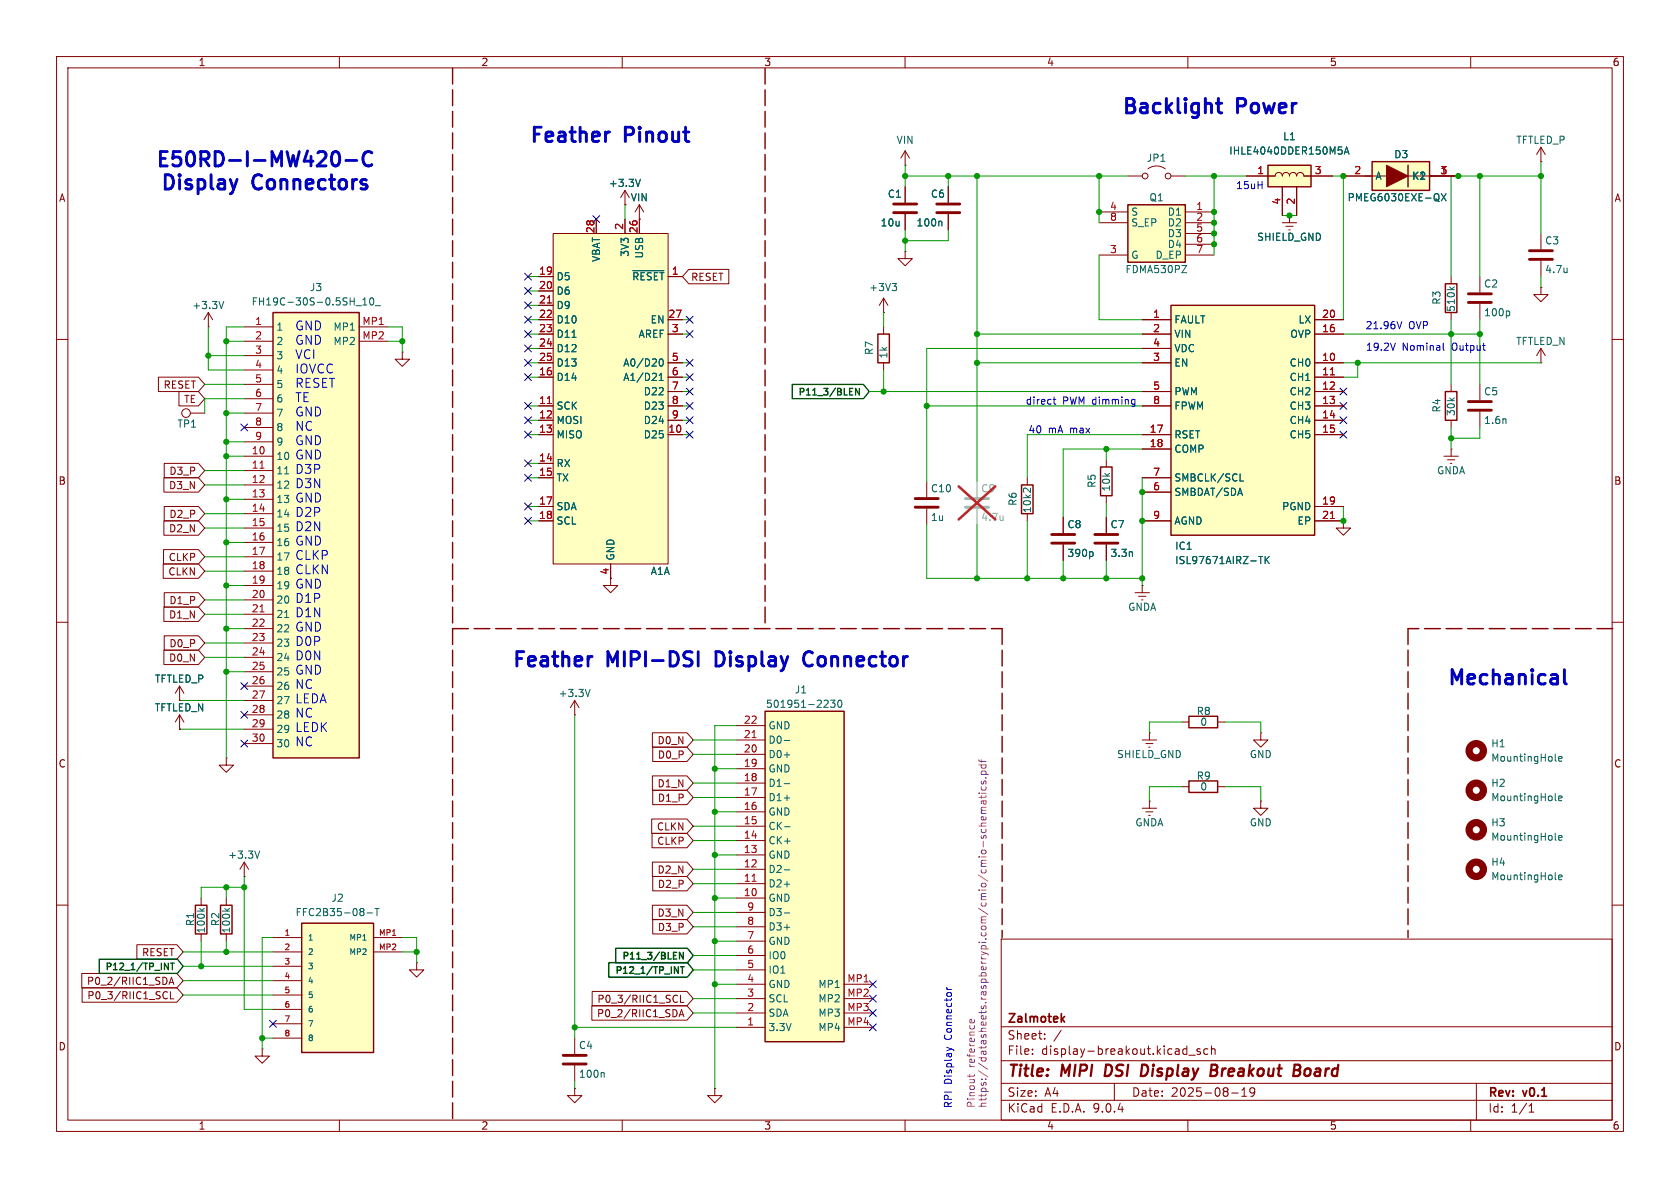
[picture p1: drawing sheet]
<svg xmlns="http://www.w3.org/2000/svg" width="297mm" height="210mm" viewBox="0 0 297 210" stroke-linecap="round" stroke-linejoin="round" font-family="sans-serif">
<g fill="none" stroke="#840000" stroke-width=".18">
<path d="M10 10h277v190h-277zM12 12h273v186h-273zM60 10v2M110 10v2M160 10v2M210 10v2M260 10v2M113 38.7h.1M113 36.2l-.7 1.3M113 36.2l.8 1.3M113 36.2v2.5M10 60h2"/>
<path d="M256.5 79.4h.1M256.5 79.4v1.2M285 60h2M181.6 84.5v1.2M181.6 90.8v1.3M255.3 80.6h2.5M255.9 81.3h1.3M256.4 81.9h.3M10 110h2M285 110h2M10 160h2M177 166h108v32h-108z"/>
<path d="M285 160h2M60 198v2M101.6 192.4v1.3h1.3l-1.3 1.2-1.3-1.2h1.3M101.6 192.4h.1M101.6 183.5v2.8M101.6 188.3v2.8M110 198v2M126.4 192.4v1.3h1.2l-1.2 1.2-1.3-1.2h1.3M126.4 192.4h.1M160 198v2M177 194.5h108M177 191.5h108"/>
<path d="M177 187.5h108M177 181.5h108M182.5 186.3v.1M182.5 185.5v.1M184.7 183.6v.1M184.7 182.8v.1M187.6 182.1l-1.3 2M197 191.5v3M210 198v2M210.2 186.5h1.1M212.2 185.5l-.4-.1-.2 .2 .1 .2 .5 .2v.3h-.6M213.5 185.5l-.4-.1-.3 .3v.4l.2 .2h.5"/>
<path d="M214.2 185.5l.2-.1 .3 .1 .1 .9M214.2 184.9v1.5M217.7 193.2h1.2M219.5 193.8h.9M219.5 192.7l.5-.4v1.5M221.8 192.9l-.3 .3h-.3l-.2-.3 .1-.5 .4-.1 .2 .1a.99 .99 0 0 1-.3 1.4h-.3M260 198v2M261 191.5v6.5M270.3 196.6h.9M270.3 195.5l.4-.4v1.5"/>
</g>
<path d="M195.6 188.2l-.3 2h.5M201.9 188.2l.8 .1M202.7 189.9l-.5 .3h-.5M214.1 189.2h.7M214.2 188.2h.7a.49 .49 0 0 1 .3 .5 .49 .49 0 0 1-.4 .5M214.8 189.2l.2 .1a.58 .58 0 0 1-.3 .9h-.7M229.7 189.3a.53 .53 0 0 1 0 .7M229.7 188.3a.46 .46 0 0 1-.1 .8M231.4 188.9a.62 .62 0 0 0-.7 .4v.7l.2 .2h.3" fill="none" stroke="#840000" stroke-width=".4"/>
<path d="M188.2 179.7l-.6 .6M187.8 180.1l.4 .6" fill="none" stroke="#840000" stroke-width=".3"/>
<path d="M180.6 85.7h2v5.1h-2z" fill="none" stroke="#840000" stroke-width=".25"/>
<path d="M182.2 86.3v.8l-.7-.8h-.3l-.3 .2M106.6 189.6l.2 .2v.6" fill="none" stroke="#006464" stroke-width=".18"/>
<path d="M99.6 186.6h4M99.6 188.1h4" fill="none" stroke="#840000" stroke-width=".51"/>
<path d="M170.7 88.1h4.1M170.7 89.7h4.1" fill="none" stroke="#a1a1a1" stroke-width=".51"/>
<path d="M172.7 85.1v2.8M172.7 89.9v2.8" fill="none" stroke="#a1a1a1" stroke-width=".18"/>
<path d="M177.3 91.2v.8M177.3 91.9v.1" fill="none" stroke="#989898" stroke-width=".18"/>
<path d="M169.5 86l6.5 5.8M176 86l-6.5 5.8" fill="none" stroke="#e12e31" stroke-width=".46"/>
<path d="M135.3 125.7h13.9v58.5h-13.9z" fill="#ffffc2"/>
<path d="M135.3 125.7h13.9v58.5h-13.9z" fill="none" stroke="#840000" stroke-width=".25"/>
<g fill="none" stroke="#840000" stroke-width=".18">
<path d="M110.5 36.2h.1M110.5 33.7l-.8 1.2M110.5 33.7l.8 1.2M110.5 33.7v2.5M36.8 57.8h.1M36.8 55.2l-.7 1.3M36.8 55.2l.8 1.3M36.8 55.2v2.6M195.6 91.4v2.8M195.6 96.3v2.8M237.5 92.1v1.2h1.3l-1.3 1.3-1.3-1.3h1.3M237.5 92.1h.1"/>
<path d="M130.2 138.4h5.1M130.2 135.9h5.1M130.2 133.4h5.1M130.2 130.8h5.1M130.2 128.3h5.1M43.2 154.9h.1M43.2 152.4l-.8 1.3M43.2 152.4l.7 1.3M43.2 152.4v2.5M130.2 158.8h5.1M130.2 156.2h5.1M130.2 153.7h5.1"/>
<path d="M130.2 151.1h5.1M130.2 148.6h5.1M130.2 146.1h5.1M130.2 143.5h5.1M130.2 141h5.1M73.7 170.2v1.3h1.2l-1.2 1.2-1.3-1.2h1.3M73.7 170.2h.1M130.2 179.1h5.1M130.2 176.5h5.1M130.2 174h5.1M130.2 171.5h5.1M130.2 168.9h5.1"/>
<path d="M130.2 166.4h5.1M130.2 163.8h5.1M130.2 161.3h5.1M149.2 179.1h5.1M149.2 176.5h5.1M149.2 174h5.1M130.2 181.6h5.1M149.2 181.6h5.1"/>
</g>
<g fill="none" stroke="#006464" stroke-width=".18">
<path d="M113.2 31.7l-.4 1.3M39.6 53.3l-.5 1.3M200.1 97.6l.1 .8M138.6 138.5h1M138.6 133.4h1M138.6 130.9h1M146.2 123.8l.2 .2v.3l-.8 .7h.8M146.8 123.8h.8l-.4 .5 .4 .1v.5l-.2 .1-.6-.1M148.2 123.9l.2-.1a.68 .68 0 0 1 .4 .6 .68 .68 0 0 1-.4 .6l-.2-.1-.1-.3zM274.9 134.4l.2 .2M275.5 134.1l.7-.1-.1-.2-.4-.1-.2 .2 .1 .6h.5M45.9 150.4l-.4 1.3"/>
<path d="M138.6 156.3h1M138.6 153.8h1M138.6 141.1h1M138.7 146.1h1M274.9 148.4l.2 .1M274.9 141.4l.2 .1M275.5 148.1l.7-.1-.1-.3h-.4l-.2 .2 .1 .6h.5M275.5 141.1l.7-.1-.1-.2-.4-.1-.2 .2 .1 .6h.5M138.6 163.9h1M138.6 161.4h1"/>
</g>
<path d="M133 130.4h.7M133 155.8h.7" fill="none" stroke="#a90000" stroke-width=".18"/>
<path d="M193.5 94.5h4.1M193.5 96h4.1" fill="none" stroke="#840000" stroke-width=".51"/>
<g fill="none" stroke="#840000" stroke-width="1.3">
<circle cx="261" cy="139.7" r="1.27"/>
<circle cx="261" cy="132.7" r="1.27"/>
<circle cx="261" cy="146.7" r="1.27"/>
</g>
<path d="M207 54h25.4v40.6h-25.4z" fill="#ffffc2"/>
<path d="M207 54h25.4v40.6h-25.4z" fill="none" stroke="#840000" stroke-width=".25"/>
<g fill="none" stroke="#840000" stroke-width=".18">
<path d="M160 29.2h.1M160 26.7l-.7 1.2M160 26.7l.8 1.2M160 26.7v2.5M167.6 33v2.8M167.6 37.8v2.8M201.9 56.5h5.1M201.9 59.1h5.1M232.4 56.5h5.1M232.4 59.1h5.1M201.9 61.6h5.1M201.9 64.1h5.1"/>
<path d="M201.9 69.2h5.1M201.9 71.8h5.1M201.9 76.8h5.1M201.9 79.4h5.1M232.4 64.1h5.1M232.4 69.2h5.1M232.4 71.8h5.1M232.4 76.8h5.1M232.4 66.7h5.1M232.4 74.3h5.1M201.9 84.5h5.1M201.9 87h5.1"/>
<path d="M201.9 92.1h5.1M232.4 92.1h5.1M232.4 89.5h5.1M31.7 123.8h.1M31.7 121.3l-.7 1.3M31.7 121.3l.8 1.3M31.7 121.3v2.5"/>
</g>
<path d="M166.3 39.1l.2 .2v.6M219.2 85h.6M219.2 86.3l.5 1.3M222.5 98.4h.7M222.9 98.4v1.2M223.7 98.4v1.2M223.8 98.9l.6 .7M224.4 98.4l-.7 .7" fill="none" stroke="#006464" stroke-width=".18"/>
<path d="M235.2 66.3h.7M235.2 91.7h.7" fill="none" stroke="#a90000" stroke-width=".18"/>
<path d="M165.6 36.1h4.1M165.6 37.6h4.1" fill="none" stroke="#840000" stroke-width=".51"/>
<path d="M199.4 36.2h10.1v10.2h-10.1z" fill="#ffffc2"/>
<path d="M199.4 36.2h10.1v10.2h-10.1z" fill="none" stroke="#840000" stroke-width=".25"/>
<g fill="none" stroke="#840000" stroke-width=".18">
<path d="M194.3 37.5h5.1M194.3 39.4h5.1M199.4 31.1h2.5M202.9 29.8a2.54 2.54 0 0 1 3.1 0M207 31.1h2.5M209.5 37.5h5.1M209.5 39.4h5.1M226.7 39.4h2.5M228 38.1h.1M228 38.1v1.3M194.3 45.1h5.1M209.5 45.1h5.1"/>
<path d="M209.5 41.3h5.1M209.5 43.2h5.1M227.3 40h1.3M227.8 40.6h.3M31.7 128.9h.1M31.7 126.4l-.7 1.2M31.7 126.4l.8 1.2M31.7 126.4v2.5"/>
<circle cx="202.4" cy="31.1" r=".51"/>
<circle cx="206.5" cy="31.1" r=".51"/>
</g>
<path d="M208.9 46.9h.9l-.9 1.3h.9" fill="none" stroke="#006464" stroke-width=".18"/>
<path d="M224.2 29.2h7.6v3.8h-7.6z" fill="#ffffc2"/>
<g fill="none" stroke="#840000" stroke-width=".18">
<path d="M160 33v2.8M160 37.8v2.8M220.3 31.1h5.1a.64 .64 0 0 1 .7-.6 .64 .64 0 0 1 .6 .6 .64 .64 0 0 1 .6-.6 .64 .64 0 0 1 .7 .6 .64 .64 0 0 1 .6-.6 .64 .64 0 0 1 .6 .6 .64 .64 0 0 1 .7-.6 .64 .64 0 0 1 .6 .6M226.7 33v5.1M229.2 33v5.1M230.5 31.1h5.1M156.2 55.2h.1M156.2 52.7l-.8 1.3M156.2 52.7l.8 1.3M156.2 52.7v2.5M160 44.5v1.2h1.3l-1.3 1.3-1.3-1.3h1.3M160 44.5h.1"/>
<path d="M71.1 62.2v1.3h1.3l-1.3 1.3-1.3-1.3h1.3M71.1 62.2h.1M163.8 85.1v2.8M163.8 89.9v2.8M188 91.4v2.8M188 96.3v2.8"/>
</g>
<path d="M224.2 29.2h7.6v3.8h-7.6z" fill="none" stroke="#840000" stroke-width=".25"/>
<path d="M237.6 27.2l.5-1.2 .4 1.2M237.8 26.9h.6M157.7 50.1h.8l-.4 .5M158.3 50.6l.2 .2v.3l-.2 .3M193 97.5l.2 .3v.3l-.2 .3M274.9 155.3l.2 .2M275.5 155.1l.7-.1-.1-.3h-.4l-.2 .2 .1 .6h.5" fill="none" stroke="#006464" stroke-width=".18"/>
<circle cx="261" cy="153.7" r="1.27" fill="none" stroke="#840000" stroke-width="1.3"/>
<path d="M158 36.1h4.1M158 37.6h4.1M161.8 88.1h4.1M161.8 89.7h4.1M185.9 94.5h4.1M185.9 96h4.1" fill="none" stroke="#840000" stroke-width=".51"/>
<path d="M48.3 55.2h15.2v78.8h-15.2z" fill="#ffffc2"/>
<path d="M48.3 55.2h15.2v78.8h-15.2zM155.2 59.1h2v5h-2zM255.5 69.2h2.1v5.1h-2.1zM194.6 82.6h2v5h-2zM34.5 160h2.1v5.1h-2.1zM39 160h2v5.1h-2z" fill="none" stroke="#840000" stroke-width=".25"/>
<g fill="none" stroke="#840000" stroke-width=".18">
<path d="M43.2 57.8h5.1M63.5 57.8h5.1M156.2 57.8v1.3M43.2 60.3h5.1M43.2 62.9h5.1M43.2 65.4h5.1M43.2 67.9h5.1M43.2 70.5h5.1M43.2 73h5.1M43.2 75.6h5.1M43.2 78.1h5.1M63.5 60.3h5.1"/>
<path d="M156.2 64.1v1.3M256.5 67.9v1.3M256.5 74.3v1.3M261.6 67.9v2.8M261.6 72.8v2.8M43.2 80.6h5.1M43.2 83.2h5.1M43.2 85.7h5.1M43.2 88.3h5.1M43.2 90.8h5.1M43.2 93.3h5.1M43.2 95.9h5.1"/>
<path d="M43.2 98.4h5.1M195.6 81.3v1.3M195.6 87.6v1.3M43.2 101h5.1M43.2 103.5h5.1M43.2 106h5.1M43.2 108.6h5.1M43.2 111.1h5.1M43.2 113.7h5.1M43.2 116.2h5.1M43.2 118.7h5.1M107.9 102.2v1.3h1.3l-1.3 1.3-1.2-1.3h1.2"/>
<path d="M200.7 104.8h2.5M201.3 105.4h1.3M201.8 106h.3M201.9 103.5h.1M201.9 103.5v1.3M40 134v1.3h1.3l-1.3 1.2-1.3-1.2h1.3M40 134h.1M43.2 121.3h5.1M43.2 123.8h5.1M43.2 126.4h5.1M43.2 128.9h5.1M43.2 131.4h5.1"/>
<path d="M101.6 126.4h.1M101.6 123.8l-.8 1.3M101.6 123.8l.8 1.3M101.6 123.8v2.6M35.6 158.8v1.2M40 158.8v1.2M35.6 165.1v1.3M40 165.1v1.3"/>
</g>
<g fill="none" stroke="#006464" stroke-width=".18">
<path d="M62.9 54h1M64.1 53.9h.8M64.1 53l.4-.4v1.3M65.5 52.7l.1-.1a.68 .68 0 0 1 .5 .7 .68 .68 0 0 1-.5 .6 .84 .84 0 0 1-.1-1.2zM66.3 54h1M266.2 74.1v.8M50.3 83.8h.7M50.3 109.2h.7M104.3 121.9l-.4 1.2M35.3 160.6l.5 .5M36.1 160.6l-.4 .3M39.7 160.6l.5 .5"/>
<path d="M40.6 160.6l-.5 .3"/>
</g>
<path d="M46 82.8h.7M46 108.2h.7" fill="none" stroke="#a90000" stroke-width=".18"/>
<path d="M259.6 71h4.1M259.6 72.5h4.1" fill="none" stroke="#840000" stroke-width=".51"/>
<path d="M53.3 163.2h12.7v22.9h-12.7z" fill="#ffffc2"/>
<path d="M53.3 163.2h12.7v22.9h-12.7z" fill="none" stroke="#840000" stroke-width=".25"/>
<g fill="none" stroke="#840000" stroke-width=".18">
<path d="M272.4 28.6h.1M272.4 26l-.7 1.3M272.4 26l.8 1.3M272.4 26v2.6M33.7 73h2.5M48.3 165.7h5M48.3 168.3h5M48.3 170.8h5M48.3 173.4h5M48.3 175.9h5M48.3 178.4h5M66 165.7h5.1"/>
<path d="M66 168.3h5.1M48.3 181h5M48.3 183.5h5"/>
<circle cx="32.9" cy="73" r=".76"/>
</g>
<path d="M64.9 161.4h1M66.3 160.6h.7M66.6 160.6v1.3" fill="none" stroke="#006464" stroke-width=".18"/>
<path d="M97.8 41.3h20.3v58.4h-20.3z" fill="#ffffc2"/>
<g fill="none" stroke="#840000" stroke-width=".18">
<path d="M105.4 38.7v2.6M110.5 38.7v2.6M113 38.7v2.6M95.2 48.9h2.6M95.2 51.4h2.6M95.2 54h2.6M95.2 56.5h2.6M95.2 59.1h2.6M97.8 41.3h20.3v58.4h-20.3zM118.1 48.9h2.5M118.1 56.5h2.5M118.1 59.1h2.5"/>
<path d="M256.5 48.9v1.3M256.5 55.2v1.3M95.2 61.6h2.6M95.2 64.1h2.6M95.2 66.7h2.6M95.2 71.8h2.6M95.2 74.3h2.6M95.2 76.8h2.6M118.1 64.1h2.5M118.1 66.7h2.5M118.1 71.8h2.5M118.1 74.3h2.5"/>
<path d="M118.1 76.8h2.5M118.1 69.2h2.5M95.2 81.9h2.6M95.2 84.5h2.6M95.2 89.5h2.6M95.2 92.1h2.6M107.9 99.7v2.5"/>
</g>
<path d="M96.8 53.6h.7M96.8 71.3h.7" fill="none" stroke="#a90000" stroke-width=".18"/>
<path d="M101.1 59.6h.7M111.9 47.9h5.5M256.3 50.7l.5 .5M257.1 50.7l-.5 .4M116.5 67.3h.8M116.5 66.3l.4-.3v1.3M116.7 63.6l.1-.2a.68 .68 0 0 1 .5 .7 .68 .68 0 0 1-.5 .6l-.1-.1-.2-.4z" fill="none" stroke="#006464" stroke-width=".18"/>
<path d="M255.5 50.2h2.1v5h-2.1z" fill="none" stroke="#840000" stroke-width=".25"/>
<path d="M242.6 28.6h10.1v5.1h-10.1z" fill="#ffffc2"/>
<g fill="none" stroke="#840000" stroke-width=".18">
<path d="M105.4 38.7v2.6M110.5 36.2h.1M110.5 38.7v2.6M113 38.7h.1M113 38.7v2.6M160 33v2.8M160 37.8v2.8M167.6 33v2.8M167.6 37.8v2.8M220.3 31.1h5.1M226.7 33v5.1M228 38.1h.1"/>
<path d="M229.2 33v5.1M230.5 31.1h5.1M237.5 31.1h20.3M95.2 56.5h2.6M95.2 59.1h2.6M95.2 48.9h2.6M95.2 51.4h2.6M95.2 54h2.6M118.1 56.5h2.5M118.1 59.1h2.5M118.1 48.9h2.5M121.8 47.6h7v2.6h-7l-1.2-1.3z"/>
<path d="M201.9 56.5h5.1M201.9 59.1h5.1M232.4 56.5h5.1M232.4 59.1h5.1M261.6 48.9v2.8M261.6 53.7v2.8M272.4 50.8v1.3h1.3l-1.3 1.2-1.3-1.2h1.3M272.4 50.8h.1M272.4 41.3v2.8M272.4 46.1v2.8M28 66.7h7.1l1.1 1.2-1.1 1.3h-7.1zM31.6 69.2h3.5l1.1 1.3-1.1 1.3h-3.5z"/>
<path d="M95.2 61.6h2.6M95.2 64.1h2.6M95.2 71.8h2.6M95.2 76.8h2.6M95.2 66.7h2.6M95.2 74.3h2.6M118.1 64.1h2.5M118.1 69.2h2.5M118.1 71.8h2.5M118.1 76.8h2.5M118.1 66.7h2.5M118.1 74.3h2.5"/>
<path d="M201.9 61.6h5.1M201.9 64.1h5.1M201.9 69.2h5.1M201.9 71.8h5.1M201.9 76.8h5.1M201.9 79.4h5.1M232.4 64.1h5.1M232.4 69.2h5.1M232.4 71.8h5.1M232.4 76.8h5.1M232.4 66.7h5.1M232.4 74.3h5.1"/>
<path d="M272.4 64.1h.1M272.4 61.6l-.7 1.3M272.4 61.6l.8 1.3M272.4 61.6v2.5M28.9 99.7h6.2l1.1 1.3-1.1 1.2h-6.2zM28.9 97.2h6.2l1.1 1.2-1.1 1.3h-6.2zM29 84.5h6.1l1.1 1.2-1.1 1.3h-6.1zM29 92.1h6.1l1.1 1.2-1.1 1.3h-6.1zM29 81.9h6.1l1.1 1.3-1.1 1.3h-6.1zM29 89.5h6.1l1.1 1.3-1.1 1.3h-6.1zM95.2 84.5h2.6M95.2 92.1h2.6"/>
<path d="M95.2 89.5h2.6M95.2 81.9h2.6M107.9 99.7v2.5M188 91.4v2.8M188 96.3v2.8M195.6 91.4v2.8M195.6 96.3v2.8M201.9 84.5h5.1M201.9 87h5.1M201.9 92.1h5.1M232.4 92.1h5.1M232.4 89.5h5.1"/>
<path d="M237.5 92.1h.1M29 107.3h6.1l1.1 1.3-1.1 1.3h-6.1zM29 114.9h6.1l1.1 1.3-1.1 1.3h-6.1zM29 104.8h6.1l1.1 1.2-1.1 1.3h-6.1zM29 112.4h6.1l1.1 1.3-1.1 1.2h-6.1zM31.7 128.9h.1M31.7 123.8h.1M115.3 129.5h6.1l1.2 1.3-1.2 1.3h-6.1zM115.3 137.2h6.1l1.2 1.2-1.2 1.3h-6.1zM115.4 132.1h6l1.2 1.3-1.2 1.2h-6zM115.4 139.7h6l1.2 1.3-1.2 1.2h-6zM201.9 130.8h2.6"/>
<path d="M202.6 131.4h1.2M203.1 132.1h.2M203.2 129.5h.1M203.2 129.5v1.3M208.9 127.6h1.3M208.9 139.1h1.3M215.3 127.6h1.2M215.3 139.1h1.2M222.9 129.5v1.3h1.3l-1.3 1.3-1.3-1.3h1.3M222.9 129.5h.1M115.2 144.8h6.2l1.2 1.3-1.2 1.2h-6.2zM115.3 147.3h6.1l1.2 1.3-1.2 1.3h-6.1z"/>
<path d="M115.3 152.4h6.1l1.2 1.3-1.2 1.2h-6.1zM115.4 154.9h6l1.2 1.3-1.2 1.3h-6zM201.9 142.9h2.6M202.6 143.5h1.2M203.1 144.1h.2M203.2 141.6h.1M203.2 141.6v1.3M222.9 141.6v1.3h1.3l-1.3 1.2-1.3-1.2h1.3M222.9 141.6h.1M14.5 172.1h16.8l1.1 1.3-1.1 1.2h-16.8zM14.5 174.6h16.8l1.1 1.3-1.1 1.3h-16.8zM24.2 167h7.1l1.1 1.3-1.1 1.2h-7.1z"/>
<path d="M29.3 175.3l.3 .1M29.6 176.4l-.3 .2M29.9 174l.4-1.2 .4 1.2M30 173.7h.6M30.1 175.3v1.3h.6M104.6 177.8h16.8l1.2 1.3-1.2 1.2h-16.8zM104.7 175.3h16.7l1.2 1.2-1.2 1.3h-16.7zM115.3 160h6.1l1.2 1.3-1.2 1.3h-6.1zM115.4 162.6h6l1.2 1.2-1.2 1.3h-6zM119.5 175.9l.3 .2M119.8 177.1l-.3 .1M120.1 179.7l.4-1.2 .4 1.2"/>
<path d="M120.2 179.4h.6M120.3 175.9v1.3h.6M46.4 185.4v1.3h1.2l-1.2 1.3-1.3-1.3h1.3M46.4 185.4h.1"/>
</g>
<path d="M242.6 28.6h10.1v5.1h-10.1zM248.9 29.2v3.8M210.2 126.6h5.1v2.1h-5.1zM210.2 138h5.1v2.1h-5.1z" fill="none" stroke="#840000" stroke-width=".25"/>
<path d="M245.1 29.2l3.8 1.9-3.8 1.9z" fill="#840000" stroke="#840000" stroke-width=".18"/>
<g fill="none" stroke="#006464" stroke-width=".18">
<path d="M113.2 31.7l-.4 1.3M166.3 39.1l.2 .2v.6M237.6 27.2l.5-1.2 .4 1.2M237.8 26.9h.6M254.8 34.2l.9 1.3M255.7 34.2l-.9 1.3M101.1 59.6h.7M111.9 47.9h5.5M266.7 55l.2 .2v.4l-.2 .2M277 47.4v.8M277 48.1h.1M116.5 67.3h.8"/>
<path d="M116.5 66.3l.4-.3v1.3M116.7 63.6l.1-.2a.68 .68 0 0 1 .5 .7 .68 .68 0 0 1-.5 .6l-.1-.1-.2-.4zM193 97.5l.2 .3v.3l-.2 .3M200.1 97.6l.1 .8M219.2 85h.6M219.2 86.3l.5 1.3M222.5 98.4h.7M222.9 98.4v1.2M223.7 98.4v1.2M223.8 98.9l.6 .7M224.4 98.4l-.7 .7"/>
</g>
<path d="M259.6 51.9h4.1M259.6 53.5h4.1M270.4 44.3h4M270.4 45.8h4" fill="none" stroke="#840000" stroke-width=".51"/>
<path d="M107.6 170.2h13.9l1.1 1.3-1.1 1.2h-13.9zM108.9 167.6h12.6l1.1 1.3-1.1 1.3h-12.6zM119.2 170.9l.7 1.2v-1.2M120.3 170.9h.7M120.6 170.9v1.2M120.8 168.4v1.1l-.7-1.1v1.1" fill="none" stroke="#004800" stroke-width=".25"/>
<path d="M140.1 68h12.5l1.1 1.2-1.1 1.3h-12.5zM151.9 68.7v1.1l-.6-1.1v1.1M17.5 169.6h13.9l1 1.2-1 1.3h-13.9zM29.1 170.3l.6 1.1v-1.1M30.1 170.3h.7M30.5 170.3v1.1" fill="none" stroke="#004800" stroke-width=".23"/>
<path d="M80 12.1v186M135.3 12.1v99M80 111.1h97.2M177.2 111.1v54.6M248.9 111.1v54.6M285.1 111.1h-36.2" fill="none" stroke="#840000" stroke-width=".25" stroke-dasharray="2.8 1"/>
<g fill="none" stroke="#009600" stroke-width=".18">
<path d="M110.5 36.2v2.5M160 29.2v3.8M160 31.1h39.4M167.6 31.1v1.9M172.7 31.1v54M194.3 31.1v8.3M209.5 31.1h10.8M214.6 31.1v14M226.7 38.1h2.5M235.6 31.1h1.9v25.4M261.6 31.1v17.8M272.4 31.1h-15.9v17.8"/>
<path d="M272.4 28.6v12.7M36.8 57.8v7.6h6.4M43.2 57.8h-3.2v76.2M68.6 57.8h2.5v4.4M93.3 54h1.9M93.3 56.5h1.9M93.3 51.4h1.9M93.3 59.1h1.9M93.3 48.9h1.9M120.6 56.5h1.3M120.6 59.1h1.3M156.2 55.2v2.6"/>
<path d="M160 40.6v3.9M167.6 40.6v1.9h-7.6M172.7 59.1h29.2M194.3 45.1v11.4h7.6M237.5 59.1h24.1M256.5 56.5v11.4M261.6 56.5v11.4M272.4 48.9v1.9M36.2 67.9h7M36.8 62.9h6.4M40 78.1h3.2M40 60.3h3.2"/>
<path d="M40 73h3.2M43.2 70.5h-7v2.5M68.6 60.3h2.5M93.3 76.8h1.9M93.3 74.3h1.9M93.3 71.8h1.9M93.3 64.1h1.9M93.3 66.7h1.9M93.3 61.6h1.9M120.6 76.8h1.3M120.6 69.2h1.3M120.6 74.3h1.3"/>
<path d="M120.6 71.8h1.3M120.6 64.1h1.3M120.6 66.7h1.3M153.7 69.2h48.2M156.2 65.4v3.8M163.8 71.8h38.1M172.7 64.1h29.2M195.6 79.4v1.9M201.9 76.8h-20.3v7.7M201.9 61.6h-38.1v23.5M201.9 79.4h-13.9v12M237.5 64.1h34.9"/>
<path d="M240 64.1v2.6h-2.5M256.5 75.6v3.8M261.6 75.6v1.9h-5.1M36.2 98.4h7M36.2 90.8h7M36.2 93.3h7M36.2 85.7h7M36.2 83.2h7M40 88.3h3.2M40 95.9h3.2M40 80.6h3.2M93.3 81.9h1.9"/>
<path d="M93.3 84.5h1.9M93.3 89.5h1.9M93.3 92.1h1.9M163.8 92.7v9.5h38.1M172.7 92.7v9.5M181.6 92.1v10.1M188 99.1v3.1M195.6 88.9v2.5M195.6 99.1v3.1M201.9 84.5v19M237.5 89.5v2.6M36.2 113.7h7"/>
<path d="M36.2 116.2h7M36.2 101h7M36.2 108.6h7M36.2 106h7M40 111.1h3.2M40 103.5h3.2M40 118.7h3.2M31.7 128.9h11.5M31.7 123.8h11.5M101.6 126.4v57.1M122.6 138.4h7.6M122.6 130.8h7.6"/>
<path d="M122.6 133.4h7.6M126.4 135.9h3.8M130.2 128.3h-3.8v64.1M208.9 127.6h-5.7v1.9M208.9 139.1h-5.7v2.5M216.5 127.6h6.4v1.9M216.5 139.1h6.4v2.5M40 156.8v2M43.2 156.8h-7.6v2M43.2 154.9v23.5h5.1M122.6 141h7.6M122.6 146.1h7.6"/>
<path d="M122.6 153.7h7.6M122.6 148.6h7.6M122.6 156.2h7.6M126.4 143.5h3.8M126.4 158.8h3.8M126.4 151.1h3.8M32.4 170.8h15.9M32.4 175.9h15.9M32.4 168.3h15.9M32.4 173.4h15.9M35.6 166.4v4.4M40 166.4v1.9"/>
<path d="M48.3 165.7h-1.9v19.7M71.1 168.3h2.6M71.1 165.7h2.6v4.5M122.6 179.1h7.6M122.6 176.5h7.6M122.6 163.8h7.6M122.6 161.3h7.6M122.6 171.5h7.6M122.6 168.9h7.6M126.4 166.4h3.8M126.4 174h3.8M46.4 183.5h1.9"/>
<path d="M101.6 181.6h28.6M101.6 191.1v1.3"/>
</g>
<g fill="none" stroke="#000084" stroke-width=".18">
<path d="M104.8 38.1l1.2 1.2M106 38.1l-1.2 1.2M92.7 50.8l1.3 1.2M92.7 53.4l1.3 1.2M92.7 55.9l1.3 1.2M92.7 58.4l1.3 1.3M92.7 48.3l1.3 1.2M94 50.8l-1.3 1.2M94 53.4l-1.3 1.2M94 55.9l-1.3 1.2M94 58.4l-1.3 1.3M94 48.3l-1.3 1.2"/>
<path d="M121.3 58.4l1.2 1.3M121.3 55.9l1.2 1.2M122.5 58.4l-1.2 1.3M122.5 55.9l-1.2 1.2M42.6 75l1.2 1.2M43.8 75l-1.2 1.2M92.7 73.7l1.3 1.2M92.7 76.2l1.3 1.2M92.7 63.5l1.3 1.2M92.7 61l1.3 1.2M92.7 66.1l1.3 1.2M92.7 71.1l1.3 1.3"/>
<path d="M94 73.7l-1.3 1.2M94 76.2l-1.3 1.2M94 63.5l-1.3 1.2M94 61l-1.3 1.2M94 66.1l-1.3 1.2M94 71.1l-1.3 1.3M121.3 76.2l1.2 1.2M121.3 71.1l1.2 1.3M121.3 66.1l1.2 1.2M121.3 63.5l1.2 1.2M121.3 73.7l1.2 1.2M121.3 68.6l1.2 1.2"/>
<path d="M122.5 76.2l-1.2 1.2M122.5 71.1l-1.2 1.3M122.5 66.1l-1.2 1.2M122.5 63.5l-1.2 1.2M122.5 73.7l-1.2 1.2M122.5 68.6l-1.2 1.2M236.9 76.2l1.2 1.2M236.9 68.6l1.2 1.2M236.9 71.1l1.2 1.3M236.9 73.7l1.2 1.2M238.1 76.2l-1.2 1.2M238.1 68.6l-1.2 1.2"/>
<path d="M238.1 71.1l-1.2 1.3M238.1 73.7l-1.2 1.2M92.7 83.8l1.3 1.3M92.7 88.9l1.3 1.2M92.7 81.3l1.3 1.2M92.7 91.5l1.3 1.2M94 83.8l-1.3 1.3M94 88.9l-1.3 1.2M94 81.3l-1.3 1.2M94 91.5l-1.3 1.2M42.6 120.7l1.2 1.2M42.6 125.8l1.2 1.2"/>
<path d="M42.6 130.8l1.2 1.3M43.8 120.7l-1.2 1.2M43.8 125.8l-1.2 1.2M43.8 130.8l-1.2 1.3M153.7 175.9l1.2 1.2M153.7 178.5l1.2 1.2M153.7 173.4l1.2 1.2M154.9 175.9l-1.2 1.2M154.9 178.5l-1.2 1.2M154.9 173.4l-1.2 1.2M47.7 180.4l1.2 1.2M48.9 180.4l-1.2 1.2"/>
<path d="M153.7 181l1.2 1.2M154.9 181l-1.2 1.2"/>
</g>
<path d="M247.8 56.8l-.4 1.3M186.2 70.6h.5M186.4 70.2v1.1l.3 .1M200.3 70.6l.3 .1M200.6 71.4h-.3M200.6 70.6v1l-.2 .3M246.7 60.7l-.4 1.2M255.1 60.7v1l.2 .2M167.4 174.6l.2 .3M167.4 185.1l.8 .3" fill="none" stroke="#0000c2" stroke-width=".18"/>
<path d="M215 18.3h1M215.4 17.4v2.2l.1 .2 .5 .1M41.9 31.7l-.6 1.7M59 26.9a.6 .6 0 0 1 .9 .4 1.49 1.49 0 0 1-.5 2l-.4-.1M61.1 28.4h2M65.7 27a.95 .95 0 0 0-1-.1 .95 .95 0 0 0-.5 1 1.08 1.08 0 0 0 .3 1.1 1.08 1.08 0 0 0 1.1 .2l.1-.1M107.8 23.3l-.5 .2M104.7 116l-.5 .2M123.4 115.2v2.5M143.1 115.2a1.32 1.32 0 0 0-.8 2.2l.2 .2 .6 .1M276.6 118.4v2.2l.3 .3" fill="none" stroke="#0000c2" stroke-width=".51"/>
<g fill="none" stroke="#c200c2" stroke-width=".18">
<path d="M173.1 135.2h1.2M173.1 134.3l.1 .3h1.1M173.5 134.3v.5M173.5 136.9h1.2M173.5 135.2v.4l.2 .2 .6-.1v-.5M173.5 136.9v-.4l.2-.2 .6 .1v.5M173.5 138.1v.3l.2 .2 .1-.1 .2-.4h.3v.5M173.5 139.1v.3l.2 .3 .6-.1v-.5M174.2 137.5h.1M173.1 146h1.2M173.1 140.2h.1M173.5 140.7v.4"/>
<path d="M173.5 143.8h.8M173.5 140.2h.8M173.5 146.6v.3l.2 .3 .6-.1v-.5M173.7 143.3l-.2 .1 .1 .4M173.7 143.3h.6M173.8 141.6v.4l.2 .2 .3-.2v-.4M174.3 144.4v.4l-.2 .1h-.6v-.5l.3-.1 .1 .6M174.3 140.7l-.2 .3h-1M174.3 141.6h-.8v.5M174.3 142.7l-.8 .1v.3l.2 .2M174.3 145.5h-.8v.4l.1 .1M171.4 189.9v.5"/>
<path d="M171.5 180.7l-.1-.3 .3-.2 .2 .6M172.2 180.3v.4M172.3 189.9l-.2 .3h-1.1"/>
</g>
<path d="M96.8 53.6h.7M96.8 71.3h.7M235.2 66.3h.7M235.2 91.7h.7" fill="none" stroke="#a90000" stroke-width=".18"/>
<g fill="#009600" stroke="#009600" stroke-width=".18">
<circle cx="256.5" cy="59.1" r=".46"/>
<circle cx="261.6" cy="31.1" r=".46"/>
<circle cx="257.8" cy="31.1" r=".46"/>
<circle cx="237.5" cy="31.1" r=".46"/>
<circle cx="272.4" cy="31.1" r=".46"/>
<circle cx="261.6" cy="59.1" r=".46"/>
<circle cx="156.2" cy="69.2" r=".46"/>
<circle cx="163.8" cy="71.8" r=".46"/>
<circle cx="172.7" cy="64.1" r=".46"/>
<circle cx="172.7" cy="102.2" r=".46"/>
<circle cx="195.6" cy="79.4" r=".46"/>
<circle cx="172.7" cy="59.1" r=".46"/>
<circle cx="228" cy="38.1" r=".46"/>
<circle cx="214.6" cy="31.1" r=".46"/>
<circle cx="194.3" cy="31.1" r=".46"/>
<circle cx="194.3" cy="37.5" r=".46"/>
<circle cx="160" cy="31.1" r=".46"/>
<circle cx="214.6" cy="39.4" r=".46"/>
<circle cx="214.6" cy="43.2" r=".46"/>
<circle cx="214.6" cy="41.3" r=".46"/>
<circle cx="160" cy="42.5" r=".46"/>
<circle cx="172.7" cy="31.1" r=".46"/>
<circle cx="167.6" cy="31.1" r=".46"/>
<circle cx="214.6" cy="37.5" r=".46"/>
<circle cx="195.6" cy="102.2" r=".46"/>
<circle cx="188" cy="102.2" r=".46"/>
<circle cx="181.6" cy="102.2" r=".46"/>
<circle cx="201.9" cy="87" r=".46"/>
<circle cx="201.9" cy="92.1" r=".46"/>
<circle cx="201.9" cy="102.2" r=".46"/>
<circle cx="237.5" cy="92.1" r=".46"/>
<circle cx="256.5" cy="77.5" r=".46"/>
<circle cx="240" cy="64.1" r=".46"/>
<circle cx="40" cy="88.3" r=".46"/>
<circle cx="40" cy="78.1" r=".46"/>
<circle cx="40" cy="73" r=".46"/>
<circle cx="40" cy="80.6" r=".46"/>
<circle cx="126.4" cy="135.9" r=".46"/>
<circle cx="126.4" cy="143.5" r=".46"/>
<circle cx="126.4" cy="166.4" r=".46"/>
<circle cx="126.4" cy="151.1" r=".46"/>
<circle cx="126.4" cy="174" r=".46"/>
<circle cx="126.4" cy="158.8" r=".46"/>
<circle cx="40" cy="118.7" r=".46"/>
<circle cx="40" cy="95.9" r=".46"/>
<circle cx="40" cy="111.1" r=".46"/>
<circle cx="40" cy="103.5" r=".46"/>
<circle cx="40" cy="60.3" r=".46"/>
<circle cx="71.1" cy="60.3" r=".46"/>
<circle cx="36.8" cy="62.9" r=".46"/>
<circle cx="101.6" cy="181.6" r=".46"/>
<circle cx="73.7" cy="168.3" r=".46"/>
<circle cx="43.2" cy="156.8" r=".46"/>
<circle cx="40" cy="156.8" r=".46"/>
<circle cx="46.4" cy="183.5" r=".46"/>
<circle cx="35.6" cy="170.8" r=".46"/>
<circle cx="40" cy="168.3" r=".46"/>
</g>
<g font-size="3.5" fill="#0000c2">
<text x="198.1" y="20.8">Backlight</text>
<text x="218.7" y="20.8">Power</text>
<text x="93.4" y="25.9">Feather</text>
<text x="110.5" y="25.9">Pinout</text>
<text x="27.3" y="30.2">E50RD-I-MW420-C</text>
<text x="28.1" y="34.3">Display</text>
<text x="44.7" y="34.3">Connectors</text>
<text x="90.3" y="118.6">Feather</text>
<text x="107.4" y="118.6">MIPI-DSI</text>
<text x="127.5" y="118.6">Display</text>
<text x="144.1" y="118.6">Connector</text>
<text x="255.6" y="121.8">Mechanical</text>
</g>
<g font-size="2.8" fill="#840000">
<text x="178" y="190.9">Title:</text>
<text x="187.7" y="190.9">MIPI</text>
<text x="196.2" y="190.9">DSI</text>
<text x="203.4" y="190.9">Display</text>
<text x="216.4" y="190.9">Breakout</text>
<text x="231.9" y="190.9">Board</text>
</g>
<g font-size="2.2" fill="#0000c2">
<text x="52.1" y="58.6">GND</text>
<text x="52.1" y="61.2">GND</text>
<text x="52.1" y="63.7">VCI</text>
<text x="52.1" y="66.2">IOVCC</text>
<text x="52.1" y="68.8">RESET</text>
<text x="52.1" y="71.3">TE</text>
<text x="52.1" y="73.8">GND</text>
<text x="52.1" y="76.4">NC</text>
<text x="52.1" y="78.9">GND</text>
<text x="52.1" y="81.4">GND</text>
<text x="52.1" y="84">D3P</text>
<text x="52.1" y="86.5">D3N</text>
<text x="52.1" y="89">GND</text>
<text x="52.1" y="91.6">D2P</text>
<text x="52.1" y="94.1">D2N</text>
<text x="52.1" y="96.6">GND</text>
<text x="52.1" y="99.2">CLKP</text>
<text x="52.1" y="101.7">CLKN</text>
<text x="52.1" y="104.3">GND</text>
<text x="52.1" y="106.8">D1P</text>
<text x="52.1" y="109.3">D1N</text>
<text x="52.1" y="111.9">GND</text>
<text x="52.1" y="114.4">D0P</text>
<text x="52.1" y="116.9">D0N</text>
<text x="52.1" y="119.5">GND</text>
<text x="52.1" y="122">NC</text>
<text x="52.1" y="124.5">LEDA</text>
<text x="52.1" y="127.1">NC</text>
<text x="52.1" y="129.6">LEDK</text>
<text x="52.1" y="132.1">NC</text>
</g>
<g font-size="2.1" fill="#840000">
<text x="178" y="184">Sheet:</text>
<text x="178" y="181.2">Zalmotek</text>
<text x="178" y="186.7">File:</text>
<text x="184.1" y="186.7">display-breakout.kicad_sch</text>
<text x="178" y="196.9">KiCad</text>
<text x="178" y="194.1">Size:</text>
<text x="184.7" y="194.1">A4</text>
<text x="185.7" y="196.9">E.D.A.</text>
<text x="193.3" y="196.9">9.0.4</text>
<text x="200" y="194.1">Date:</text>
<text x="207" y="194.1">2025-08-19</text>
<text x="263" y="194.3">Rev:</text>
<text x="263" y="196.9">Id:</text>
<text x="267.1" y="196.9">1/1</text>
<text x="269.4" y="194.3">v0.1</text>
</g>
<g font-size="1.8" fill="#840000">
<text x="35" y="11.9">1</text>
<text x="85" y="11.9">2</text>
<text x="135" y="11.9">3</text>
<text x="185" y="11.9">4</text>
<text x="235" y="11.9">5</text>
<text x="285" y="11.9">6</text>
<text x="10.3" y="35.9">A</text>
<text x="285.3" y="35.9">A</text>
<text x="122.1" y="49.8">RESET</text>
<text x="28.8" y="68.9">RESET</text>
<text x="32.4" y="71.4">TE</text>
<text x="10.3" y="85.9">B</text>
<text x="29.8" y="86.7">D3_N</text>
<text x="29.8" y="84.1">D3_P</text>
<text x="285.3" y="85.9">B</text>
<text x="29.8" y="94.3">D2_N</text>
<text x="29.8" y="91.8">D2_P</text>
<text x="29.7" y="101.9">CLKN</text>
<text x="29.7" y="99.4">CLKP</text>
<text x="29.8" y="107">D1_P</text>
<text x="29.8" y="109.5">D1_N</text>
<text x="29.8" y="117.2">D0_N</text>
<text x="29.8" y="114.6">D0_P</text>
<text x="116.1" y="131.8">D0_N</text>
<text x="10.3" y="135.9">C</text>
<text x="116.2" y="134.3">D0_P</text>
<text x="285.3" y="135.9">C</text>
<text x="116.1" y="139.4">D1_N</text>
<text x="116.2" y="141.9">D1_P</text>
<text x="116" y="147">CLKN</text>
<text x="116.1" y="149.5">CLKP</text>
<text x="116.1" y="154.6">D2_N</text>
<text x="116.2" y="157.2">D2_P</text>
<text x="116.1" y="162.2">D3_N</text>
<text x="116.2" y="164.8">D3_P</text>
<text x="25" y="169.2">RESET</text>
<text x="15.3" y="174.3">P0_2/RIIC1_SDA</text>
<text x="15.3" y="176.8">P0_3/RIIC1_SCL</text>
<text x="105.5" y="177.5">P0_3/RIIC1_SCL</text>
<text x="10.3" y="185.9">D</text>
<text x="105.4" y="180">P0_2/RIIC1_SDA</text>
<text x="285.3" y="185.9">D</text>
<text x="35" y="199.9">1</text>
<text x="85" y="199.9">2</text>
<text x="135" y="199.9">3</text>
<text x="185" y="199.9">4</text>
<text x="235" y="199.9">5</text>
<text x="285" y="199.9">6</text>
</g>
<g font-size="1.8" fill="#006464">
<text x="158.4" y="25.6">VIN</text>
<text x="202.6" y="28.8">JP1</text>
<text x="217.2" y="27.5">IHLE4040DDER150M5A</text>
<text x="226.7" y="25">L1</text>
<text x="246.4" y="28.2">D3</text>
<text x="268" y="25.6">TFTLED_P</text>
<text x="107.5" y="33.2">+3.3V</text>
<text x="111.4" y="35.8">VIN</text>
<text x="156.9" y="35.2">C1</text>
<text x="164.5" y="35.2">C6</text>
<text x="203.1" y="35.8">Q1</text>
<text x="238.1" y="35.8">PMEG6030EXE-QX</text>
<text x="243.1" y="32">A</text>
<text x="249.5" y="32">K1</text>
<text x="250.7" y="32">2</text>
<text x="155.6" y="40.2">10u</text>
<text x="161.9" y="40.2">100n</text>
<text x="199.9" y="38.3">S</text>
<text x="199.9" y="40.2">S_EP</text>
<text x="206.4" y="38.3">D1</text>
<text x="206.4" y="40.2">D2</text>
<text x="106.3" y="46.4" transform="rotate(-90 106.3 46.4)">VBAT</text>
<text x="111.4" y="45.5" transform="rotate(-90 111.4 45.5)">3V3</text>
<text x="113.9" y="45.8" transform="rotate(-90 113.9 45.8)">USB</text>
<text x="199.9" y="45.9">G</text>
<text x="204.2" y="45.9">D_EP</text>
<text x="206.4" y="42.1">D3</text>
<text x="206.4" y="44">D4</text>
<text x="222.1" y="42.8">SHIELD_GND</text>
<text x="273.1" y="43.4">C3</text>
<text x="54.7" y="51.7">J3</text>
<text x="98.3" y="49.8">D5</text>
<text x="98.3" y="52.3">D6</text>
<text x="111.7" y="49.8">~{RESET}</text>
<text x="153.6" y="51.7">+3V3</text>
<text x="198.9" y="48.5">FDMA530PZ</text>
<text x="254.9" y="54" transform="rotate(-90 254.9 54)">R3</text>
<text x="262.3" y="51">C2</text>
<text x="273.1" y="48.5">4.7u</text>
<text x="33.9" y="54.8">+3.3V</text>
<text x="44.4" y="54.2">FH19C-30S-0.5SH_10_</text>
<text x="48.8" y="58.6">1</text>
<text x="58.9" y="58.6">MP1</text>
<text x="98.3" y="54.8">D9</text>
<text x="98.3" y="57.4">D10</text>
<text x="98.3" y="59.9">D11</text>
<text x="112.8" y="59.9">AREF</text>
<text x="114.9" y="57.4">EN</text>
<text x="207.5" y="57.4">FAULT</text>
<text x="207.5" y="59.9">VIN</text>
<text x="228" y="59.9">OVP</text>
<text x="229.5" y="57.4">LX</text>
<text x="257.4" y="55.2" transform="rotate(-90 257.4 55.2)">510k</text>
<text x="262.3" y="56.1">100p</text>
<text x="48.8" y="61.2">2</text>
<text x="48.8" y="63.7">3</text>
<text x="58.9" y="61.2">MP2</text>
<text x="98.3" y="62.5">D12</text>
<text x="98.3" y="65">D13</text>
<text x="110.1" y="65">A0/D20</text>
<text x="154.5" y="62.9" transform="rotate(-90 154.5 62.9)">R7</text>
<text x="157.1" y="63.5" transform="rotate(-90 157.1 63.5)">1k</text>
<text x="207.5" y="62.5">VDC</text>
<text x="207.5" y="65">EN</text>
<text x="227.9" y="65">CH0</text>
<text x="267.9" y="61.2">TFTLED_N</text>
<text x="48.8" y="66.3">4</text>
<text x="48.8" y="68.8">5</text>
<text x="48.8" y="71.3">6</text>
<text x="98.3" y="67.5">D14</text>
<text x="110.1" y="67.5">A1/D21</text>
<text x="113.7" y="70.1">D22</text>
<text x="207.5" y="70.1">PWM</text>
<text x="227.9" y="67.5">CH1</text>
<text x="227.9" y="70.1">CH2</text>
<text x="262.3" y="70.1">C5</text>
<text x="31.3" y="75.8">TP1</text>
<text x="48.8" y="73.9">7</text>
<text x="48.8" y="76.4">8</text>
<text x="98.3" y="72.6">SCK</text>
<text x="98.3" y="75.2">MOSI</text>
<text x="98.3" y="77.7">MISO</text>
<text x="113.7" y="72.6">D23</text>
<text x="113.7" y="75.2">D24</text>
<text x="113.7" y="77.7">D25</text>
<text x="207.5" y="72.6">FPWM</text>
<text x="207.5" y="77.7">RSET</text>
<text x="227.9" y="72.6">CH3</text>
<text x="227.9" y="75.2">CH4</text>
<text x="227.9" y="77.7">CH5</text>
<text x="254.9" y="73" transform="rotate(-90 254.9 73)">R4</text>
<text x="257.4" y="73.7" transform="rotate(-90 257.4 73.7)">30k</text>
<text x="262.3" y="75.2">1.6n</text>
<text x="48.8" y="79">9</text>
<text x="48.8" y="81.5">10</text>
<text x="98.3" y="82.8">RX</text>
<text x="207.5" y="80.2">COMP</text>
<text x="48.8" y="84">11</text>
<text x="48.8" y="86.6">12</text>
<text x="48.8" y="89.1">13</text>
<text x="98.3" y="85.3">TX</text>
<text x="164.5" y="87.2">C10</text>
<text x="179.9" y="89.5" transform="rotate(-90 179.9 89.5)">R6</text>
<text x="193.9" y="86.4" transform="rotate(-90 193.9 86.4)">R5</text>
<text x="196.4" y="87" transform="rotate(-90 196.4 87)">10k</text>
<text x="207.5" y="85.3">SMBCLK/SCL</text>
<text x="207.5" y="87.9">SMBDAT/SDA</text>
<text x="254" y="84">GNDA</text>
<text x="48.8" y="91.7">14</text>
<text x="48.8" y="94.2">15</text>
<text x="98.3" y="90.4">SDA</text>
<text x="98.3" y="92.9">SCL</text>
<text x="164.5" y="92.3">1u</text>
<text x="182.5" y="90.8" transform="rotate(-90 182.5 90.8)">10k2</text>
<text x="188.6" y="93.6">C8</text>
<text x="196.2" y="93.6">C7</text>
<text x="207.5" y="92.9">AGND</text>
<text x="226.6" y="90.4">PGND</text>
<text x="229.3" y="92.9">EP</text>
<text x="48.8" y="96.7">16</text>
<text x="48.8" y="99.3">17</text>
<text x="48.8" y="101.8">18</text>
<text x="108.8" y="99.2" transform="rotate(-90 108.8 99.2)">GND</text>
<text x="114.9" y="101.8">A1A</text>
<text x="188.6" y="98.7">390p</text>
<text x="196.2" y="98.7">3.3n</text>
<text x="207.7" y="97.4">IC1</text>
<text x="207.7" y="99.9">ISL97671AIRZ-TK</text>
<text x="48.8" y="104.4">19</text>
<text x="48.8" y="106.9">20</text>
<text x="48.8" y="109.4">21</text>
<text x="48.8" y="112">22</text>
<text x="199.3" y="108.2">GNDA</text>
<text x="48.8" y="114.5">23</text>
<text x="48.8" y="117.1">24</text>
<text x="48.8" y="119.6">25</text>
<text x="27.3" y="126">TFTLED_N</text>
<text x="27.3" y="120.9">TFTLED_P</text>
<text x="48.8" y="122.1">26</text>
<text x="48.8" y="124.7">27</text>
<text x="98.7" y="123.4">+3.3V</text>
<text x="135.3" y="125.3">501951-2230</text>
<text x="140.4" y="122.8">J1</text>
<text x="48.8" y="127.2">28</text>
<text x="48.8" y="129.8">29</text>
<text x="135.8" y="131.7">D0-</text>
<text x="135.8" y="129.1">GND</text>
<text x="211.5" y="126.6">R8</text>
<text x="212.1" y="128.5">0</text>
<text x="48.8" y="132.3">30</text>
<text x="135.8" y="136.8">GND</text>
<text x="135.8" y="134.2">D0+</text>
<text x="197.4" y="134.2">SHIELD_GND</text>
<text x="220.8" y="134.2">GND</text>
<text x="263.5" y="132.3">H1</text>
<text x="263.5" y="134.8">MountingHole</text>
<text x="135.8" y="141.8">D1+</text>
<text x="135.8" y="139.3">D1-</text>
<text x="211.5" y="138">R9</text>
<text x="212.1" y="139.9">0</text>
<text x="263.5" y="139.3">H2</text>
<text x="263.5" y="141.8">MountingHole</text>
<text x="135.8" y="149.5">CK+</text>
<text x="135.8" y="146.9">CK-</text>
<text x="135.8" y="144.4">GND</text>
<text x="200.6" y="146.3">GNDA</text>
<text x="220.8" y="146.3">GND</text>
<text x="263.5" y="146.3">H3</text>
<text x="263.5" y="148.8">MountingHole</text>
<text x="40.2" y="152">+3.3V</text>
<text x="135.8" y="154.5">D2-</text>
<text x="135.8" y="152">GND</text>
<text x="263.5" y="153.3">H4</text>
<text x="263.5" y="155.8">MountingHole</text>
<text x="58.5" y="159.6">J2</text>
<text x="135.8" y="159.6">GND</text>
<text x="135.8" y="157.1">D2+</text>
<text x="34.5" y="163.8" transform="rotate(-90 34.5 163.8)">R1</text>
<text x="36.4" y="165.1" transform="rotate(-90 36.4 165.1)">100k</text>
<text x="39" y="163.8" transform="rotate(-90 39 163.8)">R2</text>
<text x="40.9" y="165.1" transform="rotate(-90 40.9 165.1)">100k</text>
<text x="52.1" y="162.2">FFC2B35-08-T</text>
<text x="135.8" y="167.2">GND</text>
<text x="135.8" y="164.7">D3+</text>
<text x="135.8" y="162.2">D3-</text>
<text x="135.8" y="172.3">IO1</text>
<text x="135.8" y="169.8">IO0</text>
<text x="135.8" y="179.9">SDA</text>
<text x="135.8" y="177.4">SCL</text>
<text x="135.8" y="174.9">GND</text>
<text x="144.6" y="179.9">MP3</text>
<text x="144.6" y="177.4">MP2</text>
<text x="144.6" y="174.9">MP1</text>
<text x="102.2" y="185.6">C4</text>
<text x="135.8" y="182.5">3.3V</text>
<text x="144.6" y="182.5">MP4</text>
<text x="102.2" y="190.7">100n</text>
</g>
<g font-size="1.8" fill="#0000c2">
<text x="218.4" y="33.6">15uH</text>
<text x="241.3" y="58.4">21.96V</text>
<text x="249" y="58.4">OVP</text>
<text x="241.4" y="62.2">19.2V</text>
<text x="247.9" y="62.2">Nominal</text>
<text x="256.8" y="62.2">Output</text>
<text x="181.2" y="71.7">direct</text>
<text x="187.9" y="71.7">PWM dimming</text>
<text x="181.7" y="76.8">40</text>
<text x="185.3" y="76.8">mA</text>
<text x="189.3" y="76.8">max</text>
<text x="168.5" y="183.7" transform="rotate(-90 168.5 183.7)">Connector</text>
<text x="168.5" y="191.7" transform="rotate(-90 168.5 191.7)">Display</text>
<text x="168.5" y="196" transform="rotate(-90 168.5 196)">RPI</text>
</g>
<g font-size="1.8" fill="#a90000">
<text x="222.2" y="30.9">1</text>
<text x="232.3" y="30.9">3</text>
<text x="239.3" y="30.9">2</text>
<text x="254.6" y="30.9">1</text>
<text x="105.2" y="41.3" transform="rotate(-90 105.2 41.3)">28</text>
<text x="110.2" y="40.7" transform="rotate(-90 110.2 40.7)">2</text>
<text x="112.8" y="41.3" transform="rotate(-90 112.8 41.3)">26</text>
<text x="196.1" y="37.2">4</text>
<text x="196.1" y="39.1">8</text>
<text x="211.4" y="37.2">1</text>
<text x="211.4" y="39.1">2</text>
<text x="211.4" y="41">5</text>
<text x="226.4" y="36.3" transform="rotate(-90 226.4 36.3)">4</text>
<text x="229" y="36.3" transform="rotate(-90 229 36.3)">2</text>
<text x="196.1" y="44.8">3</text>
<text x="211.4" y="42.9">6</text>
<text x="211.4" y="44.8">7</text>
<text x="95.2" y="48.6">19</text>
<text x="95.2" y="51.2">20</text>
<text x="95.2" y="53.7">21</text>
<text x="118.7" y="48.6">1</text>
<text x="45" y="57.5">1</text>
<text x="64" y="57.5">MP1</text>
<text x="95.2" y="56.3">22</text>
<text x="95.2" y="58.8">23</text>
<text x="118.1" y="56.3">27</text>
<text x="118.7" y="58.8">3</text>
<text x="203.8" y="56.3">1</text>
<text x="203.8" y="58.8">2</text>
<text x="233.6" y="56.3">20</text>
<text x="233.6" y="58.8">16</text>
<text x="45" y="60.1">2</text>
<text x="45" y="62.6">3</text>
<text x="45" y="65.2">4</text>
<text x="64" y="60.1">MP2</text>
<text x="95.2" y="61.3">24</text>
<text x="95.2" y="63.9">25</text>
<text x="118.7" y="63.9">5</text>
<text x="203.8" y="61.3">4</text>
<text x="203.8" y="63.9">3</text>
<text x="233.6" y="63.9">10</text>
<text x="45" y="67.7">5</text>
<text x="45" y="70.2">6</text>
<text x="95.2" y="66.4">16</text>
<text x="95.2" y="71.5">11</text>
<text x="118.7" y="66.4">6</text>
<text x="118.7" y="69">7</text>
<text x="118.7" y="71.5">8</text>
<text x="203.8" y="69">5</text>
<text x="203.8" y="71.5">8</text>
<text x="233.6" y="66.4">11</text>
<text x="233.6" y="69">12</text>
<text x="233.6" y="71.5">13</text>
<text x="45" y="72.8">7</text>
<text x="45" y="75.3">8</text>
<text x="45" y="77.9">9</text>
<text x="95.2" y="74">12</text>
<text x="95.2" y="76.6">13</text>
<text x="118.1" y="76.6">10</text>
<text x="118.7" y="74">9</text>
<text x="203.2" y="76.6">17</text>
<text x="233.6" y="74">14</text>
<text x="233.6" y="76.6">15</text>
<text x="44.4" y="80.4">10</text>
<text x="44.4" y="82.9">11</text>
<text x="95.2" y="81.7">14</text>
<text x="203.2" y="79.1">18</text>
<text x="44.4" y="85.5">12</text>
<text x="44.4" y="88">13</text>
<text x="95.2" y="84.2">15</text>
<text x="95.2" y="89.3">17</text>
<text x="203.8" y="84.2">7</text>
<text x="203.8" y="86.7">6</text>
<text x="233.6" y="89.3">19</text>
<text x="44.4" y="90.6">14</text>
<text x="44.4" y="93.1">15</text>
<text x="44.4" y="95.6">16</text>
<text x="95.2" y="91.8">18</text>
<text x="203.8" y="91.8">9</text>
<text x="233.6" y="91.8">21</text>
<text x="44.4" y="98.2">17</text>
<text x="44.4" y="100.7">18</text>
<text x="107.7" y="101.7" transform="rotate(-90 107.7 101.7)">4</text>
<text x="44.4" y="103.3">19</text>
<text x="44.4" y="105.8">20</text>
<text x="44.4" y="108.3">21</text>
<text x="44.4" y="110.9">22</text>
<text x="44.4" y="113.4">23</text>
<text x="44.4" y="116">24</text>
<text x="44.4" y="118.5">25</text>
<text x="44.4" y="121">26</text>
<text x="44.4" y="123.6">27</text>
<text x="44.4" y="126.1">28</text>
<text x="44.4" y="128.7">29</text>
<text x="44.4" y="131.2">30</text>
<text x="131.4" y="130.6">21</text>
<text x="131.4" y="128">22</text>
<text x="131.4" y="135.6">19</text>
<text x="131.4" y="133.1">20</text>
<text x="131.4" y="143.3">16</text>
<text x="131.4" y="140.7">17</text>
<text x="131.4" y="138.2">18</text>
<text x="131.4" y="148.3">14</text>
<text x="131.4" y="145.8">15</text>
<text x="131.4" y="156">11</text>
<text x="131.4" y="153.4">12</text>
<text x="131.4" y="150.9">13</text>
<text x="131.4" y="158.5">10</text>
<text x="132" y="161">9</text>
<text x="132" y="166.1">7</text>
<text x="132" y="163.6">8</text>
<text x="132" y="173.7">4</text>
<text x="132" y="171.2">5</text>
<text x="132" y="168.7">6</text>
<text x="149.7" y="173.7">MP1</text>
<text x="132" y="178.8">2</text>
<text x="132" y="176.3">3</text>
<text x="149.7" y="178.8">MP3</text>
<text x="149.7" y="176.3">MP2</text>
<text x="132" y="181.4">1</text>
<text x="149.7" y="181.4">MP4</text>
</g>
<g font-size="1.8" fill="#989898">
<text x="173.4" y="87.2">C9</text>
<text x="173.4" y="92.3">4.7u</text>
</g>
<g font-size="1.8" fill="#c200c2">
<text x="172.6" y="188.7" transform="rotate(-90 172.6 188.7)">reference</text>
<text x="172.6" y="196" transform="rotate(-90 172.6 196)">Pinout</text>
<text x="174.6" y="196" transform="rotate(-90 174.6 196)">https://datasheets.raspberrypi.com/cmio/cmio-schematics.pdf</text>
</g>
<g font-size="1.6" fill="#004800">
<text x="140.9" y="70.2">P11_3/BLEN</text>
<text x="18.4" y="171.8">P12_1/TP_INT</text>
<text x="108.5" y="172.5">P12_1/TP_INT</text>
<text x="109.7" y="170">P11_3/BLEN</text>
</g>
<g font-size="1.4" fill="#a90000">
<text x="50.2" y="165.5">1</text>
<text x="66.9" y="165.5">MP1</text>
<text x="50.2" y="168">2</text>
<text x="50.2" y="170.6">3</text>
<text x="50.2" y="173.1">4</text>
<text x="66.9" y="168">MP2</text>
<text x="50.2" y="175.6">5</text>
<text x="50.2" y="178.2">6</text>
<text x="50.2" y="180.7">7</text>
<text x="50.2" y="183.3">8</text>
</g>
<g font-size="1.4" fill="#006464">
<text x="54.4" y="166.5">1</text>
<text x="61.6" y="166.5">MP1</text>
<text x="54.4" y="169">2</text>
<text x="54.4" y="171.6">3</text>
<text x="61.6" y="169">MP2</text>
<text x="54.4" y="174.1">4</text>
<text x="54.4" y="176.6">5</text>
<text x="54.4" y="179.2">6</text>
<text x="54.4" y="181.7">7</text>
<text x="54.4" y="184.3">8</text>
</g>
</svg>
